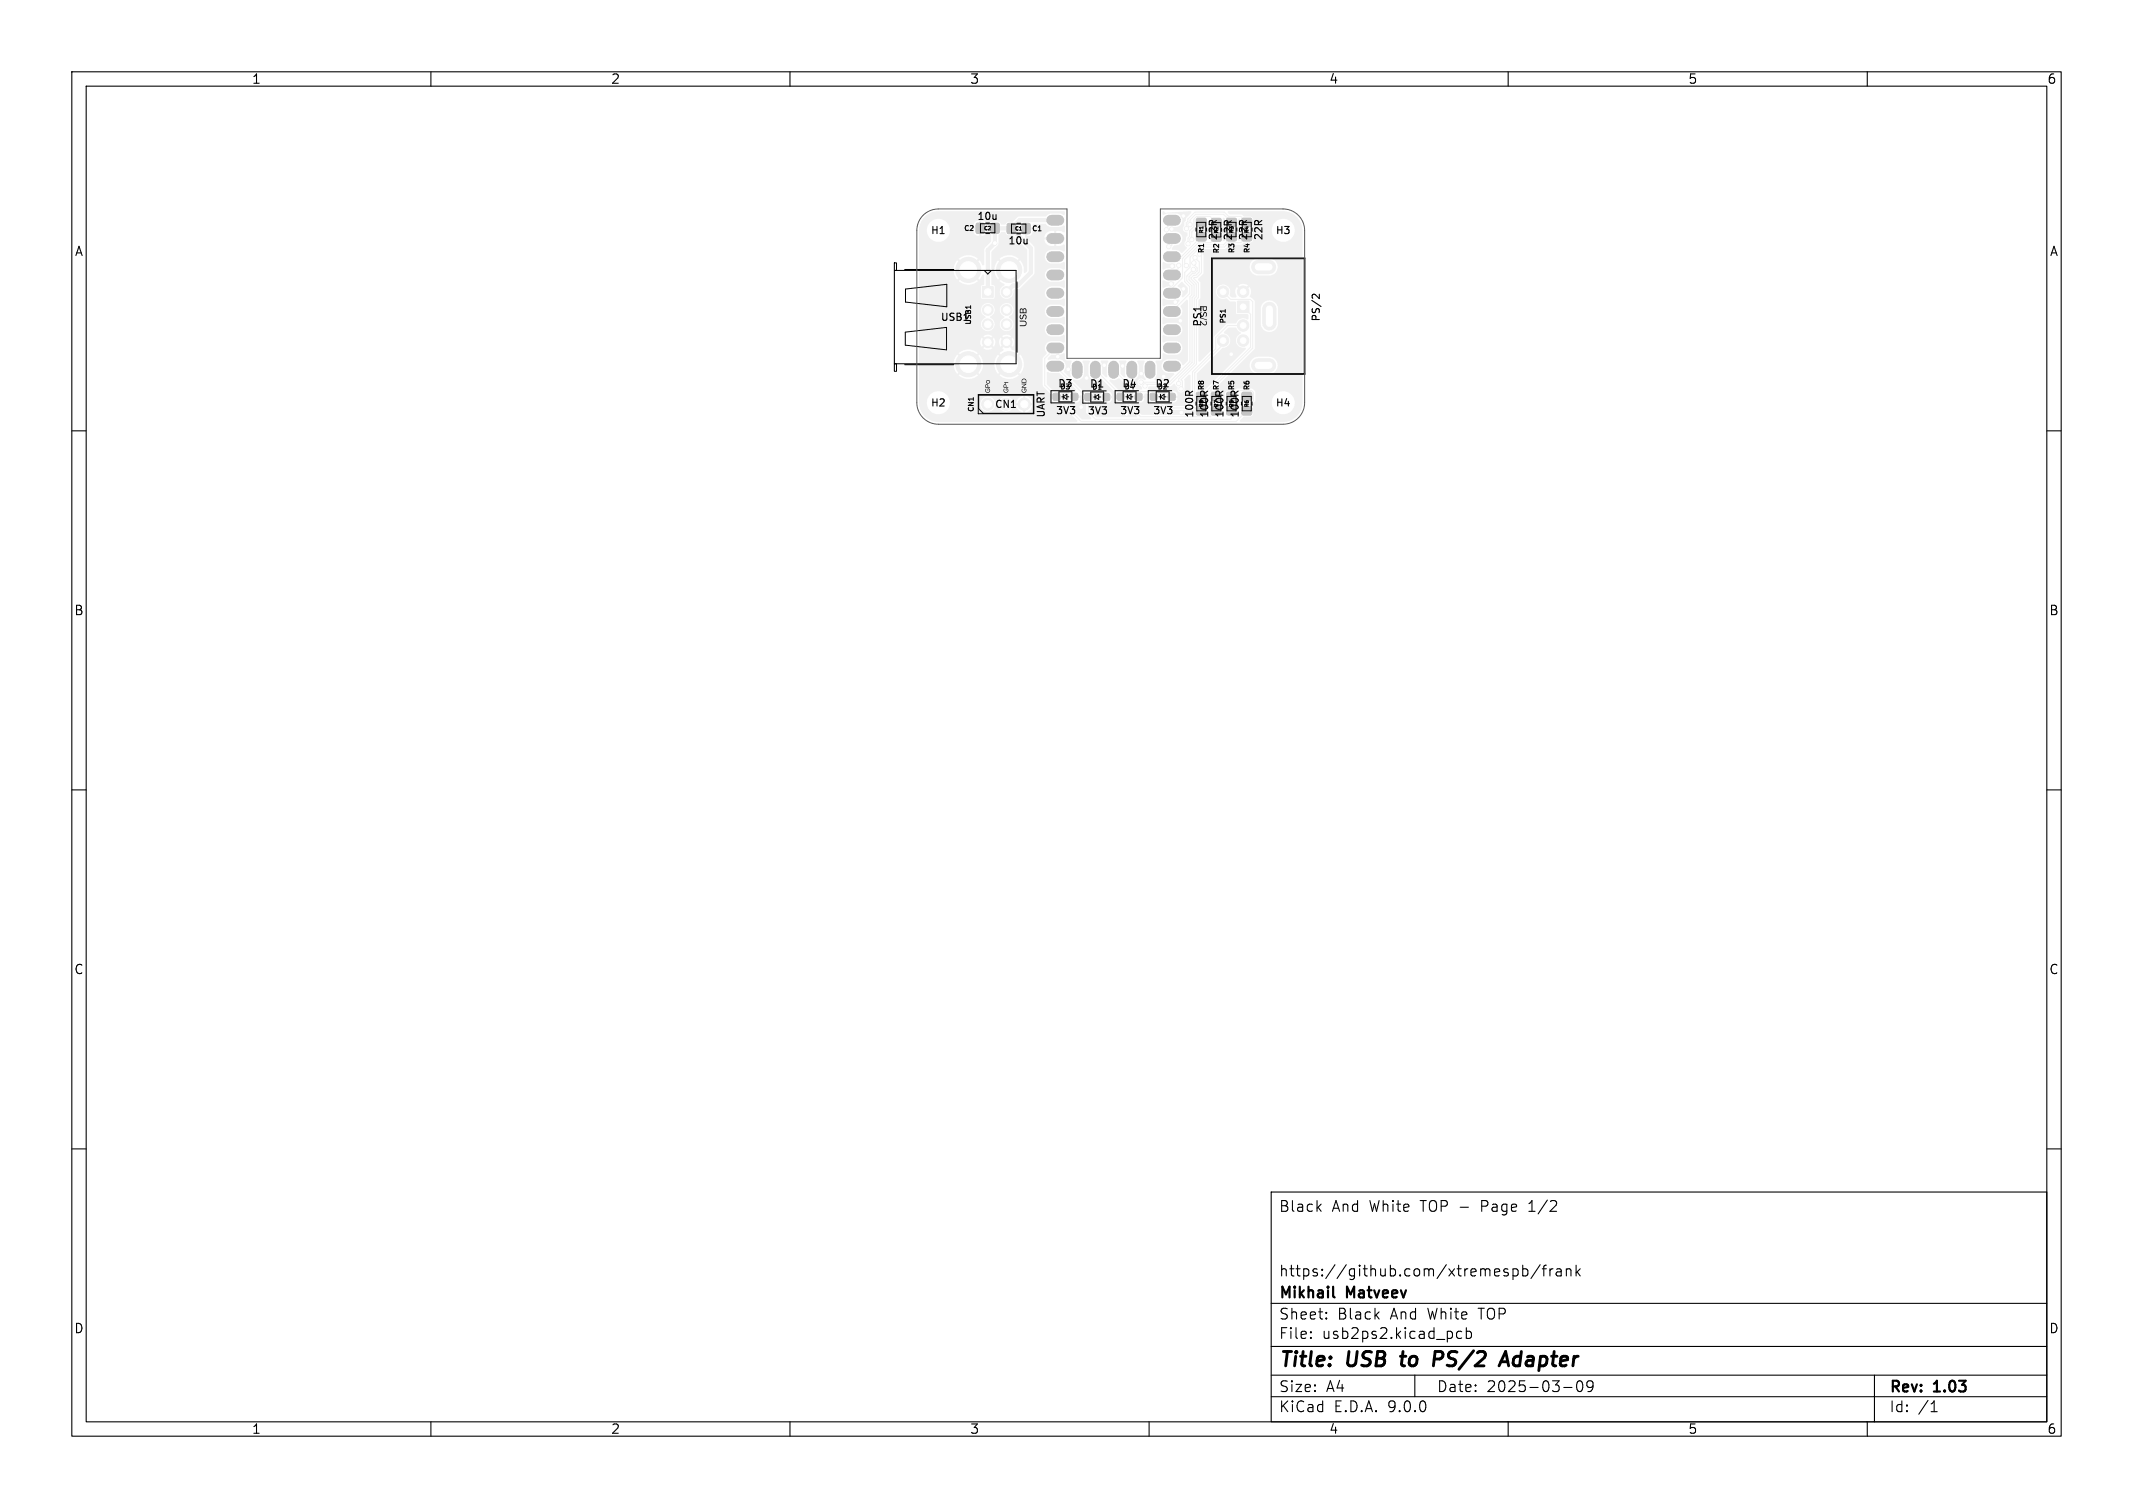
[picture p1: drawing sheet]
<svg xmlns="http://www.w3.org/2000/svg" width="297mm" height="210mm" viewBox="0 0 297 210" stroke-linecap="round" stroke-linejoin="round" font-family="sans-serif">
<g fill="#f0f0f0" stroke="#f0f0f0" stroke-width=".14">
<path d="M136.8 39.9h1.5v1.5h-1.5z"/>
<path d="M138 31.1h.2h.9v.2v1.1l-.2 .1-.9-.1v-.1z"/>
<path d="M136 31.1h.1h.9l.1 .2-.1 1.1-.2 .1-.8-.1-.1-.1z"/>
<path d="M146.7 54.8h.1h.7l.1 .2-.1 .7-.1 .1-.7-.1-.1-.2z"/>
<path d="M149.2 54.8h.1h.7l.1 .2-.1 .7-.2 .1-.6-.1-.1-.2z"/>
<path d="M151.1 54.9l.2-.1 .7 .1v.1v.7l-.2 .1-.7-.1-.1-.2z"/>
<path d="M153.6 54.9l.2-.1 .7 .1v.1v.7l-.2 .1-.7-.1-.1-.2z"/>
<path d="M166.6 32.4h.2h1.1l.1 .2-.1 .9-.2 .1-1.1-.1v-.2z"/>
<path d="M166.6 30.4h.2h1.1l.1 .2-.1 .9-.2 .1-1.1-.1v-.2z"/>
<path d="M160.2 54.8h.2h.7v.2v.7l-.2 .1-.7-.1-.1-.2z"/>
<path d="M162.7 54.8h.2h.7v.2v.7l-.2 .1-.7-.1-.1-.2z"/>
<path d="M170.9 54.7l.1-.1 1.1 .1 .1 .2-.1 .8-.2 .1-1-.1-.1-.1z"/>
<path d="M170.9 56.7l.1-.1 1.1 .1 .1 .2-.1 .8-.2 .1-1-.1-.1-.1z"/>
<path d="M168.7 30.5l.2-.1 1.1 .1 .1 .2-.1 .8-.2 .1-1.1-.1v-.1z"/>
<path d="M140.3 31.2l.2-.1 .8 .1 .1 .2-.1 1.1-.2 .1-.8-.1-.1-.2z"/>
<path d="M142.4 31.2l.1-.1 .9 .1 .1 .2-.1 1.1-.2 .1-.8-.1-.1-.2z"/>
<path d="M170.9 30.4h.1h1.1l.1 .2-.1 .9-.2 .1-1-.1-.1-.2z"/>
<path d="M173 30.4h.1h1.1l.1 .2-.1 .9-.1 .1-1.1-.1-.1-.2z"/>
<path d="M168.7 54.7l.2-.1 1.1 .1 .1 .2-.1 .8-.2 .1-1.1-.1v-.1z"/>
<path d="M168.7 56.7l.2-.1 1.1 .1 .1 .2-.1 .8-.2 .1-1.1-.1v-.1z"/>
<path d="M172.3 41.9h1.6v1.6h-1.6z"/>
<path d="M155.6 54.8h.2h.7v.2v.7l-.2 .1-.7-.1-.1-.2z"/>
<path d="M158.1 54.8h.2h.7v.2v.7l-.2 .1-.7-.1-.1-.2z"/>
<path d="M173 54.7l.1-.1 1.1 .1 .1 .2-.1 .8-.1 .1-1.1-.1-.1-.1z"/>
<path d="M173 56.7l.1-.1 1.1 .1 .1 .2-.1 .8-.1 .1-1.1-.1-.1-.1z"/>
<path d="M166.6 54.7l.2-.1 1.1 .1 .1 .2-.1 .8-.2 .1-1.1-.1v-.1z"/>
<path d="M166.6 56.7l.2-.1 1.1 .1 .1 .2-.1 .8-.2 .1-1.1-.1v-.1z"/>
<circle cx="140.5" cy="50.7" r="1.75"/>
<circle cx="140.5" cy="37.6" r="1.75"/>
<circle cx="134.8" cy="50.7" r="1.75"/>
<circle cx="134.8" cy="37.6" r="1.75"/>
<circle cx="140.2" cy="47.7" r=".75"/>
<circle cx="140.2" cy="45.2" r=".75"/>
<circle cx="140.2" cy="43.2" r=".75"/>
<circle cx="140.2" cy="40.7" r=".75"/>
<circle cx="137.5" cy="47.7" r=".75"/>
<circle cx="137.5" cy="45.2" r=".75"/>
<circle cx="137.5" cy="43.2" r=".75"/>
<circle cx="137.5" cy="56.3" r=".85"/>
<circle cx="140.1" cy="56.3" r=".85"/>
<circle cx="142.6" cy="56.3" r=".85"/>
<circle cx="173.1" cy="45.3" r=".8"/>
<circle cx="173.1" cy="40.6" r=".8"/>
<circle cx="173.1" cy="47.4" r=".8"/>
<circle cx="170.3" cy="40.6" r=".8"/>
<circle cx="170.3" cy="47.4" r=".8"/>
<circle cx="150.5" cy="56.7" r=".3"/>
<circle cx="163.1" cy="39.5" r=".3"/>
<circle cx="163.2" cy="37.1" r=".3"/>
<circle cx="164.5" cy="57.5" r=".3"/>
<circle cx="148.7" cy="51.4" r=".3"/>
<circle cx="147.3" cy="49.7" r=".3"/>
<circle cx="153.8" cy="50.9" r=".3"/>
<circle cx="156.3" cy="51" r=".3"/>
<circle cx="158.9" cy="52" r=".3"/>
<circle cx="162" cy="52.4" r=".3"/>
<circle cx="151.3" cy="52.7" r=".3"/>
<circle cx="164.8" cy="30.1" r=".3"/>
<circle cx="163.2" cy="31.9" r=".3"/>
<circle cx="164.8" cy="40.2" r=".3"/>
<circle cx="163.6" cy="42.1" r=".3"/>
<circle cx="164.4" cy="44.7" r=".3"/>
<circle cx="171.4" cy="49.3" r=".3"/>
<circle cx="162.7" cy="34.3" r=".3"/>
<circle cx="162.4" cy="32" r=".3"/>
<circle cx="164.4" cy="54.2" r=".3"/>
<circle cx="164.1" cy="53.4" r=".3"/>
<circle cx="159.4" cy="53.7" r=".3"/>
<circle cx="158.9" cy="53.2" r=".3"/>
<circle cx="138.5" cy="33.9" r=".3"/>
<circle cx="166.2" cy="37.5" r=".3"/>
<circle cx="167" cy="35.4" r=".3"/>
<circle cx="165.2" cy="31.8" r=".3"/>
<circle cx="165.7" cy="31.3" r=".3"/>
<circle cx="166.2" cy="36.6" r=".3"/>
<circle cx="165.4" cy="33.9" r=".3"/>
<circle cx="166.4" cy="35.9" r=".3"/>
<circle cx="165.9" cy="33.4" r=".3"/>
<circle cx="164.1" cy="37" r=".3"/>
<circle cx="165.2" cy="37" r=".3"/>
</g>
<g fill="none" stroke="#f0f0f0" stroke-width="1.5">
<path d="M146.4 30.7h1M146.4 33.2h1M146.4 35.8h1M146.4 38.3h1M162.7 30.7h1M162.7 33.2h1M162.7 35.8h1M162.7 38.3h1M146.4 40.8h1M146.4 43.4h1M146.4 45.9h1M146.4 48.5h1"/>
<path d="M146.4 51h1M150 51v1M152.5 51v1M155.1 51v1M157.6 51v1M160.1 51v1M162.7 40.8h1M162.7 43.4h1M162.7 45.9h1M162.7 48.5h1M162.7 51h1"/>
</g>
<path d="M175.2 37.2h1.5M175.2 50.9h1.5M176.8 43v2" fill="none" stroke="#f0f0f0" stroke-width="2"/>
<g fill="none" stroke="#f0f0f0" stroke-width=".15">
<path d="M163.2 33.2v.9l-.3 .2h-.2M163.2 31l-.8 .8v.2M164.1 37v.4l-.9 .9M166.2 37.5l-.9 .9v.7l.7 .7v1.3l-.3 .2v9.1l-2.9 2.8h-3.9M166.2 36.6v.2l.5 .5v.4l-.3 .3h-.3l-.5 .6v.4l.7 .7v1.5l-.3 .3v9l-3 3h-3.3l-.3 .3M166.4 35.9l.6 .6v1.4l-.5 .4h-.3l-.3 .4v.2l.7 .7v1.7l-.3 .3v9l-2.2 2.2v.6M167.3 31l-1.4 1.3v1.1M167.3 33l-2.8 2.8h-1.3M167.3 35.6v2.4l-.7 .6h-.3l-.1 .2 .7 .6v2l-.3 .3v9l-2.2 2.2 .2 .2v.9l-.2 .2M168.6 33.8h-1.7l-2.2 2.2v2.7l-1.5 1.5M169.4 31l-.9-.9h-1.9l-.4 .4v1l-.6 .7v.7l-.2 .2v.7M171.5 31l-1.1-1.2h-3.9l-.8 .8v.7"/>
<path d="M171.5 33l-1.1 1.1h-3.4l-2 2v.5l.2 .4M172.8 33.8h-1.7l-.6 .6h-3.4l-1.4 1.4v1.4l-.7 .7v1.3l.7 .7v1l-2.5 2.5M173.6 31l-.8-.9h-1.7l-.6-.6h-4.1l-1 1v.3l-.2 .3v.7M146.9 48.5l-1.4 1.4v3.7l5 5.1h21.6l1.5-1.5M146.9 51l4.3 4.3M151.5 55.3v2.1M152.5 51.5l3.5 3.5M152.5 58.4h18.8M155.1 51.5l3 3h1.8l2.3 2.3h4.7M156 55.3l2.8 2.7h9.7l.9-.8M170.3 48l-4 3.9v3.9M170.3 40.6l1.1 1.1h2.7l.3 .3v6.5l-5.8 5.8v.2l.8 .7"/>
<path d="M171.5 55.2l.8-.8h2l.2 .3v1.1l-.5 .5h-7.5M173.1 45.3h-2.2l-1.6 1.7v1.6l-3.3 3.2v4.1M173.1 42.7l1 1.1v4.6l-6.8 6.8M173.6 55.2l-.8 .8h-6.2"/>
</g>
<path d="M138.5 31.8v2.1l-1 .9v5.9M138.6 31.8h2.2M146.9 30.7h-4.9l-1.2 1.1 2.7 2.8v3.4l-1.8 1.8h-.6l-.9 .9" fill="none" stroke="#f0f0f0" stroke-width=".6"/>
<g fill="#f0f0f0">
<path d="M128.7 30.2a2.71 2.71 0 0 1 2-.8h17.4l.1 .1v.4l-.1 .1-.6-.3h-1.2l-.3 .1-.4 .4h-3.7l-.2 .1-.7 .6-.7 .1-.4 .3h-.5l-.2-.3-.2-.1h-1l-.2 .3v1.1l.2 .5v.8l-.9 1-.1 2.3h-.2l-.4-.7-.7 .7-.2-.2 .7-.7a2.05 2.05 0 0 0-2.7 0l.6 .7-.2 .2-.6-.7-.2 .2a2.05 2.05 0 0 0 .2 2.5l.6-.6 .2 .2-.6 .6 .2 .2a2.05 2.05 0 0 0 2.5-.2l-.7-.6 .2-.2 .7 .6 .4-.7 .2 .1v1.3l-.4 .3v1.5l.1 .2h1.7l.1-1.7a.27 .27 0 0 0-.4-.2l-.1-.1v-4.5l1-1v-1.3l.4-.5h.6l.1 .3 .3 .2h.6l2 2v2.9l-.2 .3h-.2a2.69 2.69 0 0 0-.5-1.8l-.7 .7-.2-.2 .7-.7-.2-.1a2.05 2.05 0 0 0-2.5 .1l.6 .7-.2 .2-.6-.7-.2 .2a2.05 2.05 0 0 0 .2 2.5l.6-.6 .2 .2-.6 .6 .7 .5-.1 .2a.97 .97 0 0 0-.5 1.2 .97 .97 0 0 0 1.2 .6 .97 .97 0 0 0 .6-1.2l.2-.1 .7-.1 2-2.1v-3.6l-.1-.2-.9-.9h2.4l.2 .5 .3 .2 .9 .2v-.9h-3.8l-.3-.3h4.1v-.9a1.12 1.12 0 0 0-1.4 .9h-2.7v-.2l.6-.1 .3-.1 .2-.3v-.4h-.8v.9h-.3v-.9h-.7l-.2 .1a.26 .26 0 0 1-.2-.3 .26 .26 0 0 1 .3-.2l.1 .1h1.8v-.5h.1h1.6l.5 .3 .3 .1h1.2l.7-.2 .1 .1-.1 .9-.7-.2h-.4v2.1h.4l.7-.2 .1 .1-.1 .8h-.1l-.6-.2h-1.3a.96 .96 0 0 0-.7 1 .96 .96 0 0 0 .8 .9h1.2l.6-.2 .2 .1-.1 1-.7-.3h-1.2a.96 .96 0 0 0-.8 1 .96 .96 0 0 0 .8 .9h1.2l.6-.2 .2 .1-.1 1-.7-.2h-1.2a.96 .96 0 0 0-.8 .9 .96 .96 0 0 0 .8 1h1.2l.6-.3 .2 .2-.1 .9-.7-.2h-1.2a.96 .96 0 0 0-.8 1 .96 .96 0 0 0 .8 .9h1.2l.6-.2 .2 .1-.1 1-.7-.2h-1.2a.96 .96 0 0 0-.8 .9 .96 .96 0 0 0 .8 1h1.2l.6-.3 .2 .2-.1 .9-.7-.2h-1.2a1.03 1.03 0 0 0-.5 1.7l-.6 .7v3.9l1.2 1.1v.7l.1 .2 .3 .2h.7l2.5 2.5v.2l-19.3 .1a2.7 2.7 0 0 1-2.7-2.8h1.1v.2a1.6 1.6 0 0 0 1.6 1.5 1.6 1.6 0 0 0 1.6-1.5h4.2v.2a1.06 1.06 0 0 0 1.1 .9 1.06 1.06 0 0 0 1-1.1h.4v.2a1.05 1.05 0 0 0 1.2 .9 1.05 1.05 0 0 0 .9-1.2h1v.3h-.6a1.14 1.14 0 0 0 1 1v-.6h.3v.6h.1a1.14 1.14 0 0 0 .9-1h-.7v-.3h.7l-.1-.1a1.14 1.14 0 0 0-.9-.9v.7h-.3v-.7l-.1 .1a1.14 1.14 0 0 0-.9 .9h-.4v-.1a1.06 1.06 0 0 0-1.1-.8 1.06 1.06 0 0 0-1 1h-.4v-.2a1.06 1.06 0 0 0-1.2-.8 1.06 1.06 0 0 0-.9 1h-4.2v-.2a1.61 1.61 0 0 0-1.6-1.5 1.61 1.61 0 0 0-1.6 1.5h-1.1v-5.4h4.8l.1 .8 .4 .7 .6-.7 .2 .2-.6 .7a2.05 2.05 0 0 0 2.7 0l-.7-.7 .2-.2 .7 .7 .4-.7 .1-.8h1.6l.1 .8 .4 .7 .6-.7 .2 .2-.6 .7 .2 .1a2.05 2.05 0 0 0 2.5-.1l-.7-.7 .2-.2 .7 .7 .1-.2a2.05 2.05 0 0 0-.1-2.5l-.7 .6-.2-.2 .7-.6-.5-.3-.6-.2v-.2l-.4-.4 .2-.2 .4 .4 .2-.3v-.4l-.2-.6-.4 .5-.2-.3 .4-.4-.5-.2-.4 .1-.4 .1 .5 .4-.3 .3-.4-.5-.2 .6 .1 .4 .1 .3 .4-.4 .3 .2-.5 .4 .2 .1v.2l-.5 .4 .6 .6-.2 .2-.6-.6-.4 .7-.1 .5h-1.6l-.1-.5-.4-.7-.7 .6-.2-.2 .7-.6a2.05 2.05 0 0 0-2.7 0l.6 .6-.2 .2-.6-.6-.4 .7-.1 .5h-4.8v-3h8.5v.4l.2 .3 .4-.4 .2 .2-.4 .4 .3 .2h.4l.6-.2-.5-.4 .3-.2 .4 .4 .1-.1 .1-.4v-.4l-.2-.4-.4 .5-.3-.3 .5-.4-.4-.1-.4-.1-.5 .2 .4 .4-.2 .3-.4-.5-.2 .6h-8.5v-4.5h8.6a1.33 1.33 0 0 0 .6 1v.2a.96 .96 0 0 0-.4 1.5 .96 .96 0 0 0 1.6-.1 .96 .96 0 0 0-.5-1.4v-.2a1.15 1.15 0 0 0 .6-1h.7v.2a1.43 1.43 0 0 0 .7 .8l-.1 .2a.96 .96 0 0 0-.4 1.5 .96 .96 0 0 0 1.6-.1 .96 .96 0 0 0-.5-1.4v-.2a.97 .97 0 0 0 .3-1.7 .97 .97 0 0 0-1.6 .7h-.7v-.2a.96 .96 0 0 0-1.1-.7 .96 .96 0 0 0-.8 .9h-8.6v-11.1h1.1v.2a1.6 1.6 0 0 0 1.5 1.5 1.6 1.6 0 0 0 1.6-1.4h3.4l.2 .4a1.71 1.71 0 0 0 1.4 0l.2-.3v-.5h-.8v.9h-.3v-.9h-.7v.4h-3.4v-.6l-.2-.4h3.6v.3h1.8l-.1-.6-.3-.2h-.4v.8h-.3v-.8h-.4l-.3 .5h-3.6a1.6 1.6 0 0 0-1.7-.8 1.6 1.6 0 0 0-1.2 1.5h-1.1l.2-1.1z"/>
<path d="M166.7 31.9l.2-.1 1-.1 .3-.4a.32 .32 0 0 1 .4 .4l.3 .1h1.1l.3-.4-.1-1 .2-.1 .2 .2v1l.3 .3h1.1l.3-.2 .1-.2v-.8l.1-.2 .2 .2v.8l.2 .3 1.2 .1 .4-.3v-1l-.2-.3h-1l-.5-.3h-1.6l-.3-.3 .1-.2h7.7a2.7 2.7 0 0 1 2.7 2.7v24a2.7 2.7 0 0 1-2.7 2.7h-5.9l-.1-.1v-.2l.5-.5h.9l.3-.1 .1-.3v-.8l-.2-.4 .4-.4h2.4a1.61 1.61 0 0 0 2.2 1.6 1.61 1.61 0 0 0 .4-2.7 1.61 1.61 0 0 0-2.6 .9v.2h-2.4l.1-.2v-1.2l-.5-.5h-2l-.4 .3-1.1 .1-.2 .3v.8l-.2 .2-.1-.2v-.8l-.2-.3-.2-.1-.8-.1v-.1l3.4-3.4h1.5v.2a1.2 1.2 0 0 0 1.1 1.1h1.9a1.2 1.2 0 0 0 .9-1.3 1.2 1.2 0 0 0-1.1-1.1h-1.9a1.2 1.2 0 0 0-.9 1.1h-1.5l2.2-2.3v-5.6h.8l.1 2.4a1.2 1.2 0 0 0 1.2 .9 1.2 1.2 0 0 0 1.2-1.1l-.1-2.4a1.2 1.2 0 0 0-1.2-.9 1.2 1.2 0 0 0-1.2 1.1h-.8v-.9l-.7-.7 .2-.6-.2-.6v-.1l-.5 .5-.2-.2 .5-.5a1.09 1.09 0 0 0-1.4 0l.5 .5-.2 .2-.5-.5v.1l-.2 .6 .2 .7h-.7l-.3-.4a1.01 1.01 0 0 0-.8-1.3 1.01 1.01 0 0 0-1.1 1.2 1.01 1.01 0 0 0 1.5 .6l.5 .5 .8 .1 .1 1.6h1.4l.2 .1v.6l-.2 .1a1.03 1.03 0 0 0-1.5 .5l-1.3 .1-1.8 1.7v1.7l-1.9 1.8h-.2v-8.4l.2-.4v-2.1l-.3-.5 .7-.8 .1-1h6.4a1.2 1.2 0 0 0 1.1 1.3h1.9a1.2 1.2 0 0 0 .9-1.3 1.2 1.2 0 0 0-1.1-1.1h-1.9a1.2 1.2 0 0 0-.9 1.1h-6.4v-1.5l-.1-.4-.2-.3v-.2h3.2l.7-.6h1.6l.4-.3h.9l.3-.2 .1-.2v-.9l-.1-.2-.3-.1h-1.2l-.2 .3v.9l-.2 .1-.1-.1v-.9l-.1-.2-.3-.1h-1.1l-.2 .1-.1 .2v1a.16 .16 0 0 1-.2 .1 .16 .16 0 0 1-.1-.2v-.8l-.3-.4h-1.2l-.5 .5-.4-.5h-1.1l-.1-.2h10.4a1.61 1.61 0 0 0 2.2 1.6 1.61 1.61 0 0 0 .4-2.7 1.61 1.61 0 0 0-2.6 .8v.3z"/>
<path d="M145.8 51.9l.1-.1 .4 .1 1.2 .1 2.3 2.2-.1 .9 .9-.1 .2 .2 .1 .6 .4 .3v1.3l.6 .8v.2h-1.3l-2.8-2.8h1a.89 .89 0 0 0 1.5 .2l.1-.4h-.7v.7h-.3v-.7h-.6v.2h-1v-.6h1v.1h.6v-.6l-.4 .1-.2 .4h-1l-.2-.4-.8-.1-1.1-1z"/>
<path d="M150.8 50.2h.8l.2 .1-.2 .6v1.2a1.02 1.02 0 0 0 .6 .8 1.02 1.02 0 0 0 1.1-.2l2 2v.9l.2 .2 .2 .2h.7l1.9 1.9v.1l-.1 .1h-5.5l-.9-.9v-1.1l.3-.2 .1-.3h1a.89 .89 0 0 0 1.6 .2v-.4h-.6v.7h-.3v-.7h-.7v.2h-1v-.6h1v.1h1.6a.56 .56 0 0 0-.6-.6v.6h-.3v-.6l-.5 .1-.2 .4h-1l-.1-.3-.2-.1h-.9l-1.6-1.5v-.1l.1-.1a1 1 0 0 0 1.4-.8v-1.2l-.2-.5z"/>
<path d="M154.5 52.9h.1a1.25 1.25 0 0 0 1.2-.2l2 1.9-.1 .5h1.6l.1-.3h.4l.1 .2v.6l.2 .2 .2 .2h.7l1 1 4.2 .1 .1 .1 .1 .4-.2 .2h-7.2l-2.3-2.2h1a.89 .89 0 0 0 1.6 .2v-.4h-.6v.7h-.3v-.7h-.7v.2h-1v-.7l-.1-.2-.7-.2-1.4-1.4z"/>
<path d="M159.9 53.8h3.1l.5-.4 .1 .1 .1 .2a.52 .52 0 0 1 .3 .7 .51 .51 0 0 0 .6 .2 .51 .51 0 0 0 .3-.6v-1.1l.8-.7 .1 .1v3.6l.3 .4-.1 .2h-3.6l-1.1-.9h1a.89 .89 0 0 0 1.6 .2v-.4h-.6v.7h-.3v-.7h-.7v.2h-1v-.6h1v.1h1.6a.57 .57 0 0 0-.6-.6v.6h-.3v-.6l-.5 .1-.2 .4h-1l-.2-.4-.8-.1-.4-.3-.1-.1z"/>
<path d="M171 45.6h1.1l.2 .4 .4 .3 .1 .1a1.04 1.04 0 0 0-.7 1.3 1.04 1.04 0 0 0 1.3 .7l.1 .1-.1 .2-5.7 5.7h-1l-.1-.1v-2.3l3.6-3.5a1.07 1.07 0 0 0 1.1-1 1.07 1.07 0 0 0-.9-1.1l.1-.2z"/>
<path d="M158.4 50.2l1 .1-.2 .6v1.2l.3 .7-.1 .1a.54 .54 0 0 0-.9 0 .54 .54 0 0 0 .4 .9l.1 .3v.1h-.8l-1.1-1.1-.1-.1 .1-.1a1 1 0 0 0 1.5-.8v-1.2l-.3-.5z"/>
<path d="M161.9 44.1l.7 .2h1.2a1.03 1.03 0 0 0 .6-1.7l.8-.8h.2v8.4l-.6 .6h-.1l-.1-.1a.95 .95 0 0 0-.8-.7h-1.2a.96 .96 0 0 0-.9 1 .96 .96 0 0 0 .9 .9h.8l.1 .2-.8 .8h-1.8h-.1l.3-.8v-1.2l-.2-.6 .9-.2 .1-.2v-.6a.32 .32 0 0 1 .5 .1h1.4a.96 .96 0 0 0 .8-.9 .96 .96 0 0 0-.8-1h-1.2l-.6 .2-.1-.1v-.8a.32 .32 0 0 1 .5 0l1.4 .1a.96 .96 0 0 0 .8-1 .96 .96 0 0 0-.8-.9h-1.2l-.6 .2-.1-.2z"/>
<path d="M146.3 49.4h1.2l.7-.2 .1 .9 .2 .1 .7 .1-.2 .6 .1 1.6h-.2l-.8-.7a1.03 1.03 0 0 0-.6-1.8l-1.6 .1v-.2z"/>
<path d="M153.3 50.2h.9l.1 .1-.2 .6 .1 1.5-.1 .2-.1-.1-.5-.5v-1.1l-.2-.5z"/>
<path d="M155.9 50.2l.9 .1-.2 .6 .1 1.5-.1 .2-.1-.1-.5-.5v-1.1l-.2-.5z"/>
<path d="M161.9 41.6h.1l.6 .2 1.5-.1 .2 .2-.6 .5h-1.1l-.6 .2-.1-.1z"/>
<path d="M164 39.7l.6-.5 .8 .9v.7l-.6 .6a.16 .16 0 0 1-.2-.1 .16 .16 0 0 1 0-.2 1.14 1.14 0 0 0-.6-1.3z"/>
<path d="M161.9 39l.7 .2h.8l.1 .2-.4 .5h-.5l-.6 .2-.1-.2z"/>
<path d="M161.9 36.5h.1l.6 .2h1l.1 .5-.2 .1h-.9l-.6 .2-.1-.1z"/>
<path d="M161.9 29.5l.2-.1 .1 .2 3.6-.2 .1 .2-.7 .8-.1 .3-.2 .3v.4a.59 .59 0 0 0-.2 .7 .59 .59 0 0 0 .6 .3l.1 .4-.3 .3v.5a.6 .6 0 0 0 .2 .9l-.6 .7h-.2l-.5-.4h-.8v-.1v-.3a.6 .6 0 0 1 .8-.3 .96 .96 0 0 0 .6-1 .96 .96 0 0 0-.8-.8l-.8-.1-.1-.5 .1-.1a1.47 1.47 0 0 0 1.3-.2 .96 .96 0 0 0 .3-1 .96 .96 0 0 0-.8-.7h-1.2l-.6 .2-.1-.1z"/>
</g>
<g fill="#fff" stroke="#fff" stroke-width=".14">
<circle cx="150.5" cy="56.7" r=".17"/>
<circle cx="163.1" cy="39.5" r=".17"/>
<circle cx="163.2" cy="37.1" r=".17"/>
<circle cx="164.5" cy="57.5" r=".18"/>
<circle cx="148.7" cy="51.4" r=".17"/>
<circle cx="147.3" cy="49.7" r=".17"/>
<circle cx="153.7" cy="50.9" r=".17"/>
<circle cx="156.3" cy="51" r=".17"/>
<circle cx="158.9" cy="52" r=".17"/>
<circle cx="162" cy="52.4" r=".17"/>
<circle cx="151.3" cy="52.6" r=".18"/>
<circle cx="164.8" cy="30.1" r=".17"/>
<circle cx="163.2" cy="31.9" r=".17"/>
<circle cx="164.8" cy="40.2" r=".17"/>
<circle cx="163.6" cy="42.1" r=".18"/>
<circle cx="164.4" cy="44.7" r=".17"/>
<circle cx="171.4" cy="49.3" r=".17"/>
<circle cx="162.7" cy="34.3" r=".17"/>
<circle cx="162.4" cy="32" r=".18"/>
<circle cx="164.4" cy="54.2" r=".18"/>
<circle cx="164.1" cy="53.4" r=".17"/>
<circle cx="159.4" cy="53.7" r=".17"/>
<circle cx="158.9" cy="53.2" r=".17"/>
<circle cx="138.5" cy="33.9" r=".2"/>
<circle cx="166.2" cy="37.5" r=".17"/>
<circle cx="165.2" cy="31.8" r=".18"/>
<circle cx="165.7" cy="31.3" r=".17"/>
<circle cx="166.2" cy="36.6" r=".17"/>
<circle cx="165.4" cy="33.9" r=".17"/>
<circle cx="166.4" cy="35.9" r=".17"/>
<circle cx="165.9" cy="33.4" r=".18"/>
<circle cx="164.1" cy="37" r=".17"/>
<circle cx="165.2" cy="37" r=".17"/>
<circle cx="140.5" cy="50.7" r="1.15"/>
<circle cx="140.5" cy="37.6" r="1.15"/>
<circle cx="134.8" cy="50.7" r="1.15"/>
<circle cx="134.8" cy="37.6" r="1.15"/>
<circle cx="140.2" cy="47.7" r=".46"/>
<circle cx="140.2" cy="45.2" r=".46"/>
<circle cx="140.2" cy="43.2" r=".46"/>
<circle cx="140.2" cy="40.7" r=".46"/>
<circle cx="137.5" cy="47.7" r=".46"/>
<circle cx="137.5" cy="45.2" r=".46"/>
<circle cx="137.5" cy="43.2" r=".46"/>
<circle cx="137.5" cy="40.7" r=".46"/>
<circle cx="137.5" cy="56.3" r=".5"/>
<circle cx="142.6" cy="56.3" r=".5"/>
<circle cx="178.7" cy="56.1" r="1.35"/>
<circle cx="130.7" cy="32.1" r="1.35"/>
<circle cx="178.7" cy="32.1" r="1.35"/>
<circle cx="173.1" cy="42.7" r=".4"/>
<circle cx="173.1" cy="45.3" r=".4"/>
<circle cx="173.1" cy="40.6" r=".4"/>
<circle cx="173.1" cy="47.4" r=".4"/>
<circle cx="170.3" cy="40.6" r=".4"/>
<circle cx="170.3" cy="47.4" r=".4"/>
<circle cx="130.7" cy="56.1" r="1.35"/>
</g>
<path d="M175.2 37.2h1.5M175.2 50.9h1.5M176.8 43v2" fill="none" stroke="#fff" stroke-width="1"/>
<g fill="#c4c4c4" stroke="#c4c4c4" stroke-width=".14">
<path d="M138 31.1h.2h.9v.2v1.1l-.2 .1-.9-.1v-.1z"/>
<path d="M136 31.1h.1h.9l.1 .2-.1 1.1-.2 .1-.8-.1-.1-.1z"/>
<path d="M146.7 54.8h.1h.7l.1 .2-.1 .7-.1 .1-.7-.1-.1-.2z"/>
<path d="M149.2 54.8h.1h.7l.1 .2-.1 .7-.2 .1-.6-.1-.1-.2z"/>
<path d="M151.1 54.9l.2-.1 .7 .1v.1v.7l-.2 .1-.7-.1-.1-.2z"/>
<path d="M153.6 54.9l.2-.1 .7 .1v.1v.7l-.2 .1-.7-.1-.1-.2z"/>
<path d="M166.6 32.4h.2h1.1l.1 .2-.1 .9-.2 .1-1.1-.1v-.2z"/>
<path d="M166.6 30.4h.2h1.1l.1 .2-.1 .9-.2 .1-1.1-.1v-.2z"/>
<path d="M160.2 54.8h.2h.7v.2v.7l-.2 .1-.7-.1-.1-.2z"/>
<path d="M162.7 54.8h.2h.7v.2v.7l-.2 .1-.7-.1-.1-.2z"/>
<path d="M170.9 54.7l.1-.1 1.1 .1 .1 .2-.1 .8-.2 .1-1-.1-.1-.1z"/>
<path d="M170.9 56.7l.1-.1 1.1 .1 .1 .2-.1 .8-.2 .1-1-.1-.1-.1z"/>
<path d="M168.7 30.5l.2-.1 1.1 .1 .1 .2-.1 .8-.2 .1-1.1-.1v-.1z"/>
<path d="M140.3 31.2l.2-.1 .8 .1 .1 .2-.1 1.1-.2 .1-.8-.1-.1-.2z"/>
<path d="M142.4 31.2l.1-.1 .9 .1 .1 .2-.1 1.1-.2 .1-.8-.1-.1-.2z"/>
<path d="M170.9 30.4h.1h1.1l.1 .2-.1 .9-.2 .1-1-.1-.1-.2z"/>
<path d="M173 30.4h.1h1.1l.1 .2-.1 .9-.1 .1-1.1-.1-.1-.2z"/>
<path d="M168.7 54.7l.2-.1 1.1 .1 .1 .2-.1 .8-.2 .1-1.1-.1v-.1z"/>
<path d="M168.7 56.7l.2-.1 1.1 .1 .1 .2-.1 .8-.2 .1-1.1-.1v-.1z"/>
<path d="M155.6 54.8h.2h.7v.2v.7l-.2 .1-.7-.1-.1-.2z"/>
<path d="M158.1 54.8h.2h.7v.2v.7l-.2 .1-.7-.1-.1-.2z"/>
<path d="M173 54.7l.1-.1 1.1 .1 .1 .2-.1 .8-.1 .1-1.1-.1-.1-.1z"/>
<path d="M173 56.7l.1-.1 1.1 .1 .1 .2-.1 .8-.1 .1-1.1-.1-.1-.1z"/>
<path d="M166.6 54.7l.2-.1 1.1 .1 .1 .2-.1 .8-.2 .1-1.1-.1v-.1z"/>
<path d="M166.6 56.7l.2-.1 1.1 .1 .1 .2-.1 .8-.2 .1-1.1-.1v-.1z"/>
</g>
<g fill="none" stroke="#c4c4c4" stroke-width="1.5">
<path d="M146.4 30.7h1M146.4 33.2h1M146.4 35.8h1M146.4 38.3h1M162.7 30.7h1M162.7 33.2h1M162.7 35.8h1M162.7 38.3h1M146.4 40.8h1M146.4 43.4h1M146.4 45.9h1M146.4 48.5h1"/>
<path d="M146.4 51h1M150 51v1M152.5 51v1M155.1 51v1M157.6 51v1M160.1 51v1M162.7 40.8h1M162.7 43.4h1M162.7 45.9h1M162.7 48.5h1M162.7 51h1"/>
</g>
<g fill="#000">
<path d="M137.2 53.6a.2 .2 0 0 1 .3-.1 .2 .2 0 0 1 .1 .2v.2h.3v.1h-.7v-.3l.1 .2h.2v-.3h-.1l-.2 .1zM137.4 53a.28 .28 0 0 1 .4 0 .28 .28 0 0 1-.1 .5 .28 .28 0 0 1-.4-.3h.1a.21 .21 0 0 0 .3 .2 .21 .21 0 0 0 0-.4 .21 .21 0 0 0-.3 .2h-.1zM137.3 54.1v.1a.26 .26 0 0 0 0 .3 .26 .26 0 0 0 .4 0 .26 .26 0 0 0 0-.3h-.1l-.1 .2v-.3h.3a.34 .34 0 0 1 0 .5 .34 .34 0 0 1-.5 0 .34 .34 0 0 1 0-.5zM139.8 53.6a.2 .2 0 0 1 .2-.1 .2 .2 0 0 1 .1 .2v.2h.3v.1h-.7v-.3l.1 .2h.3l-.1-.3h-.1l-.2 .1zM139.9 53.2h.5v.1h-.4v.2zM139.8 54.1l.1 .1a.26 .26 0 0 0 0 .3 .26 .26 0 0 0 .3 0 .26 .26 0 0 0 .1-.3h-.2v.2v-.3h.2a.34 .34 0 0 1 0 .5 .34 .34 0 0 1-.5 0 .34 .34 0 0 1 0-.5zM142.3 52.8a.33 .33 0 0 1 .4-.1 .33 .33 0 0 1 .2 .4v.2h-.6v-.2v.1h.5v-.2a.26 .26 0 0 0-.2-.2 .26 .26 0 0 0-.3 .3zM142.1 43h.2l.1 .1a.25 .25 0 0 1 .3-.2 .25 .25 0 0 1 .2 .3v.4h-.9v-.4h.1v.3h.3v-.3h.1v.3h.3v-.3a.16 .16 0 0 0-.1-.2 .16 .16 0 0 0-.2 .2h-.1a.15 .15 0 0 0-.2-.1 .15 .15 0 0 0-.1 .1h-.1zM142.3 53.4h.6l-.5 .5h.5v.1h-.6l.5-.5h-.5zM142.3 54.1l.1 .1a.26 .26 0 0 0 0 .3 .26 .26 0 0 0 .4 0 .26 .26 0 0 0 0-.3h-.2v.2v-.3h.2a.34 .34 0 0 1 0 .5 .34 .34 0 0 1-.4 0 .34 .34 0 0 1-.1-.5zM142 44.7h.6a.38 .38 0 0 1 .3 .3 .38 .38 0 0 1-.3 .4h-.6v-.1h.6a.26 .26 0 0 0 .2-.3 .26 .26 0 0 0-.2-.2h-.6zM142.1 43.8l.1 .1a.2 .2 0 0 0-.2 .3 .2 .2 0 0 0 .3 0 .32 .32 0 0 1 .2-.3 .32 .32 0 0 1 .4 0v.4l-.1 .2-.1-.1a.24 .24 0 0 0 .2-.3 .24 .24 0 0 0-.3-.1l-.1 .2a.29 .29 0 0 1-.5 .2 .29 .29 0 0 1 0-.5z"/>
<path d="M167.1 44.2l1 .3v.1l-1-.3zM167.2 43.5h.1a.24 .24 0 0 0-.2 .3 .24 .24 0 0 0 .3 .2l.1-.3a.29 .29 0 0 1 .5-.2 .29 .29 0 0 1 0 .5l-.1 .1-.1-.1a.2 .2 0 0 0 .2-.2 .2 .2 0 0 0-.3-.1 .32 .32 0 0 1-.1 .4 .32 .32 0 0 1-.5-.1v-.3zM167.1 44.7l.5 .4a.23 .23 0 0 0 .3 0 .23 .23 0 0 0-.1-.3l.1-.1a.34 .34 0 0 1 .1 .5 .34 .34 0 0 1-.6-.1l-.2-.2v.4h-.1zM167.1 42.7h.9v.3a.28 .28 0 0 1-.2 .3 .28 .28 0 0 1-.3-.3h.1a.18 .18 0 0 0 .2 .2 .18 .18 0 0 0 .1-.2v-.2h-.3v.2h-.1v-.2h-.4z"/>
</g>
<g fill="none" stroke="#000" stroke-width=".14">
<path d="M124.5 36.6h.3v1.1h-.3zM124.5 37.7h17v13h-17zM126 37.5h6.8M136.5 31.2v1.2h2v-1.2M137 37.7l.5 .5 .5-.5M137.3 32.5h.5M140.8 31.2h2v1.3h-2zM141.6 31.1h.5M141.6 32.6h.5M141.6 39.3v9.8M166.5 31.7v.5M166.6 31h1.3v2h-1.3z"/>
<path d="M167.6 34v.4M168 31.7v.5M168.7 35.9h13v16.2h-13zM168.8 36h12.8v16h-12.8zM124.5 50.7h.3v1h-.3zM126 50.8h6.8M126.1 46.3l5.7-.7v3.1l-5.7-.6zM126.1 40.3l5.7-.7v3.1l-5.7-.6zM135.1 42.6v.4M135.5 55.4v.4M136.2 55h7.8v2.6h-7.8zM136.3 55h7.6v2.6h-7l-.6-.7z"/>
<path d="M147.4 54.6v1.4h1.9v-1.4M147.8 55.3h.2M148 54.9v.7M148 55.3l.6-.4v.7zM148.6 55.3h.2M149.6 54.4h-3.3v1.7h3.3M151.9 54.6h1.8v1.4h-1.8zM152.3 55.3h.2M152.5 54.9v.7M152.5 55.3l.5-.4v.7zM153 55.3h.2M154 54.4h-3.2v1.7h3.2"/>
<path d="M156.4 54.6v1.4h1.8v-1.4M156.8 55.3h.2M157 54.9v.7M157 55.3l.5-.4v.7zM157.5 55.3h.2M158.5 54.4h-3.2v1.7h3.2M161 54.6v1.4h1.8v-1.4M161.4 55.3h.2M161.6 54.9v.7M161.6 55.3l.5-.4v.7zM162.1 55.3h.2M163.1 54.4h-3.2v1.7h3.2"/>
<path d="M166.6 55.2h1.3M166.6 57.2h1.3M168.7 55.2h1.3M168.7 57.2h1.3M170.6 43.1v.4M170.9 55.2h1.2M170.9 57.2h1.2M173 55.2h1.2v2h-1.2M174.3 56v.4"/>
</g>
<g fill="none" stroke="#000" stroke-width=".15">
<path d="M10 10h277v190h-277zM12 12h273v186h-273zM60 10v2M110 10v2M160 10v2M210 10v2M260 10v2M134.2 44.6h.6M165.2 54.5h.3M166.1 54.5l-.5 .3M168.2 54.5l-.5 .3M170.3 54.5l-.5 .3"/>
<path d="M172.4 54.5l-.5 .3M183.7 41v.6l-.7-.6-.3 .2 .1 .3M10 60h2M285 60h2M10 110h2M285 110h2M10 160h2M177 166h108v32h-108zM183.5 168.1l.5 .6M184 167.7l-.6 .6M210.7 176.8l.4-.1 .3 .3v.4l-.2 .2-.1 .1-.4-.1M212 176.8l.5-.1 .2 .3v.4l-.1 .2-.1 .1-.5-.1"/>
<path d="M212 176.2v1.5M214.5 176.1l-1.3 2M214.7 176.7h.6M215.3 176.2l-.3 .1v.1v1.3M215.8 176.7v1M216.2 176.7l-.2 .1-.2 .2M216.7 176.8l.2-.1 .4 .1 .1 .9M217.4 177.1h-.5a.29 .29 0 0 0-.2 .3 .29 .29 0 0 0 .2 .3l.5-.1M218.1 176.8a.37 .37 0 0 1 .6 .1v.8M218.1 176.7v1M219.5 176.2v1.5M219.6 177.1l.4 .6"/>
<path d="M220 176.7l-.5 .6M285 160h2M60 198v2M110 198v2M160 198v2M177 194.5h108M177 191.5h108M177 187.5h108M177 181.5h108M182.5 186.3h.1l-.1 .1M182.5 186.3v.1M182.5 185.5v.1"/>
<path d="M182.5 185.5h.1l-.1 .1M184.7 183.6v.1M184.7 183.6h-.1l.1 .1M184.7 182.8v.1M184.7 182.8h-.1l.1 .1M197 191.5v3M203.5 185.5l-.4-.1-.3 .3v.4l.2 .2 .1 .1 .4-.1M204.2 185.5l.4-.1 .3 .3v.4l-.2 .2-.1 .1-.4-.1M204.2 184.9v1.5M210 198v2M217.7 193.2h1.2M219.7 192.4a1.02 1.02 0 0 0 .2 1.4h.1a.91 .91 0 0 0 .2-1.4"/>
<path d="M221 192.4v.5l.1 .3h.4l.3-.3M221.7 192.4a.99 .99 0 0 1-.3 1.4h-.3M260 198v2M261 191.5v6.5M268.9 196.6h.8M269 195.5l.3-.4v1.5"/>
</g>
<path d="M195 188.9h.8M195.4 188.2l-.3 1.7 .1 .2 .2 .1M200.6 188.2h-.8l-.2 2M200.7 189.2l-.2 .1h-.8M208.7 190.2l.9-2 .5 2M209 189.6h.9" fill="none" stroke="#000" stroke-width=".4"/>
<path d="M185.6 180.5l.2 .2" fill="none" stroke="#000" stroke-width=".3"/>
<path d="M128.5 30a3 3 0 0 1 2.2-.9h17.9v20.8h13v-20.8h17.1a3 3 0 0 1 3 3v24a3 3 0 0 1-3 3h-48a3 3 0 0 1-3-3v-24a3 3 0 0 1 .8-2.1z" fill="none" stroke="#575757" stroke-width=".14"/>
<g font-size="2.8">
<text x="178" y="190.9">Title:</text>
<text x="187.7" y="190.9">USB</text>
<text x="196" y="190.9">to</text>
<text x="201.3" y="190.9">PS/2</text>
<text x="211.5" y="190.9">Adapter</text>
</g>
<g font-size="2.1">
<text x="178" y="169">Black</text>
<text x="185.4" y="169">And</text>
<text x="190.7" y="169">White</text>
<text x="198" y="169">TOP -</text>
<text x="206.6" y="169">Page</text>
<text x="213.4" y="169">1/2</text>
<text x="178" y="178">https://github.com/xtremespb/frank</text>
<text x="178" y="184">Sheet:</text>
<text x="178" y="181.2">Mikhail</text>
<text x="186.2" y="184">Black</text>
<text x="187.6" y="181.2">Matveev</text>
<text x="193.7" y="184">And</text>
<text x="199" y="184">White</text>
<text x="206.2" y="184">TOP</text>
<text x="178" y="186.7">File:</text>
<text x="184.1" y="186.7">usb2ps2.kicad_pcb</text>
<text x="178" y="196.9">KiCad</text>
<text x="178" y="194.1">Size:</text>
<text x="184.7" y="194.1">A4</text>
<text x="185.7" y="196.9">E.D.A.</text>
<text x="193.3" y="196.9">9.0.0</text>
<text x="200" y="194.1">Date:</text>
<text x="207" y="194.1">2025-03-09</text>
<text x="263" y="194.3">Rev:</text>
<text x="263" y="196.9">Id:</text>
<text x="267.1" y="196.9">/1</text>
<text x="269.4" y="194.3">1.03</text>
</g>
<g font-size="1.8">
<text x="35" y="11.9">1</text>
<text x="85" y="11.9">2</text>
<text x="135" y="11.9">3</text>
<text x="185" y="11.9">4</text>
<text x="235" y="11.9">5</text>
<text x="285" y="11.9">6</text>
<text x="10.3" y="35.9">A</text>
<text x="285.4" y="35.9">A</text>
<text x="10.3" y="85.9">B</text>
<text x="285.3" y="85.9">B</text>
<text x="10.3" y="135.9">C</text>
<text x="285.3" y="135.9">C</text>
<text x="10.3" y="185.9">D</text>
<text x="285.3" y="185.9">D</text>
<text x="35" y="199.9">1</text>
<text x="85" y="199.9">2</text>
<text x="135" y="199.9">3</text>
<text x="185" y="199.9">4</text>
<text x="235" y="199.9">5</text>
<text x="285" y="199.9">6</text>
</g>
<g font-size="1.4">
<text x="129.5" y="32.8">H1</text>
<text x="136" y="30.8">10u</text>
<text x="140.3" y="34.2">10u</text>
<text x="169.6" y="33.5" transform="rotate(-90 169.6 33.5)">22R</text>
<text x="171.7" y="33.6" transform="rotate(-90 171.7 33.6)">22R</text>
<text x="173.9" y="33.5" transform="rotate(-90 173.9 33.5)">22R</text>
<text x="176" y="33.5" transform="rotate(-90 176 33.5)">22R</text>
<text x="177.6" y="32.8">H3</text>
<text x="130.9" y="44.9">USB1</text>
<text x="167.5" y="45.6" transform="rotate(-90 167.5 45.6)">PS1</text>
<text x="184" y="44.9" transform="rotate(-90 184 44.9)">PS/2</text>
<text x="129.5" y="56.8">H2</text>
<text x="138.5" y="57">CN1</text>
<text x="145.7" y="58.2" transform="rotate(-90 145.7 58.2)">UART</text>
<text x="146.9" y="57.9">3V3</text>
<text x="147.2" y="54.1">D3</text>
<text x="151.4" y="57.9">3V3</text>
<text x="151.7" y="54.2">D1</text>
<text x="155.9" y="57.9">3V3</text>
<text x="156.2" y="54.1">D4</text>
<text x="160.5" y="57.9">3V3</text>
<text x="160.8" y="54.1">D2</text>
<text x="166.3" y="58.3" transform="rotate(-90 166.3 58.3)">100R</text>
<text x="168.4" y="58.3" transform="rotate(-90 168.4 58.3)">100R</text>
<text x="170.6" y="58.3" transform="rotate(-90 170.6 58.3)">100R</text>
<text x="172.7" y="58.3" transform="rotate(-90 172.7 58.3)">100R</text>
<text x="177.6" y="56.8">H4</text>
</g>
<g font-size="1">
<text x="134.1" y="32.4">C2</text>
<text x="143.6" y="32.4">C1</text>
<text x="167.8" y="35.4" transform="rotate(-90 167.8 35.4)">R1</text>
<text x="169.9" y="35.4" transform="rotate(-90 169.9 35.4)">R2</text>
<text x="172.1" y="35.4" transform="rotate(-90 172.1 35.4)">R3</text>
<text x="174.2" y="35.4" transform="rotate(-90 174.2 35.4)">R4</text>
<text x="135.4" y="45.3" transform="rotate(-90 135.4 45.3)">USB1</text>
<text x="170.9" y="45.2" transform="rotate(-90 170.9 45.2)">PS1</text>
<text x="135.8" y="57.5" transform="rotate(-90 135.8 57.5)">CN1</text>
<text x="167.8" y="54.4" transform="rotate(-90 167.8 54.4)">R8</text>
<text x="169.9" y="54.4" transform="rotate(-90 169.9 54.4)">R7</text>
<text x="172" y="54.4" transform="rotate(-90 172 54.4)">R5</text>
<text x="174.2" y="54.4" transform="rotate(-90 174.2 54.4)">R6</text>
</g>
<g font-size=".7">
<text x="137" y="32.2">C2</text>
<text x="141.3" y="32.2">C1</text>
<text x="167.6" y="32.5" transform="rotate(-90 167.6 32.5)">R1</text>
<text x="169.7" y="32.6" transform="rotate(-90 169.7 32.6)">R2</text>
<text x="171.8" y="32.5" transform="rotate(-90 171.8 32.5)">R3</text>
<text x="174" y="32.5" transform="rotate(-90 174 32.5)">R4</text>
<text x="167.6" y="56.8" transform="rotate(-90 167.6 56.8)">R8</text>
<text x="169.7" y="56.8" transform="rotate(-90 169.7 56.8)">R7</text>
<text x="171.8" y="56.8" transform="rotate(-90 171.8 56.8)">R5</text>
<text x="174" y="56.8" transform="rotate(-90 174 56.8)">R6</text>
</g>
</svg>
